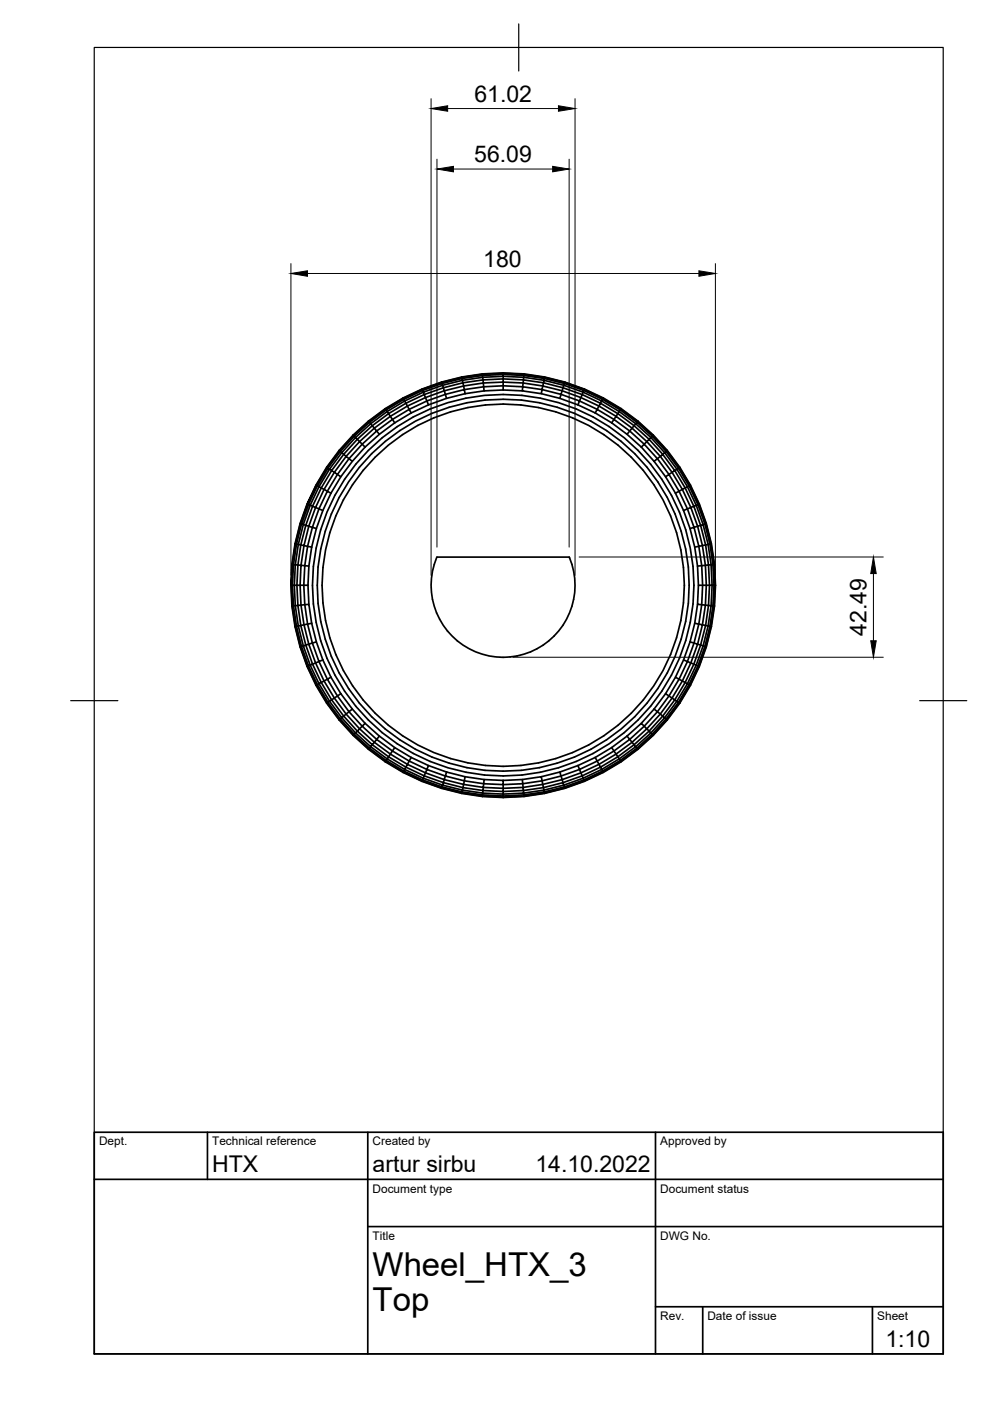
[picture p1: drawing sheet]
<svg xmlns="http://www.w3.org/2000/svg" width="210mm" height="297mm" viewBox="0 0 210 297" stroke-linecap="round" stroke-linejoin="round" font-family="sans-serif">
<!-- layer: Visible -->
<g fill="none" stroke="#000" stroke-width=".36">
<path d="M97.9 79.9l-4.3 1.1M97.9 79.9v.1M102.3 79.3l-4.4 .7M102.3 79.3l-4.4 .6M106.7 79.8v-.4l-4.4 .2v-.2l4.4-.3 4.4 .2 4.4 .6M106.7 79.8l-4.4 .2v-.4l-4.3 .6M106.7 79.1v.3l4.4 .2-.1 .4M106.7 79.1l-4.4 .2M106.7 79.1l4.4 .2M106.7 79.8v1.2M106.7 79.8l4.3 .2M111 80l4.3 .6 .1-.4 4.3 1.1"/>
<path d="M111 80v.5l-4.3-.2-4.3 .2 .1 .7M111.1 79.4l4.4 .6-.1 .2-4.3-.6zM69.3 99.1l-2.2 3.8-2 4 1.9-4M69.3 99.1l-2.3 3.8 .3 .1M71.9 95.5l-2.6 3.6M72 95.6l.2 .1-2.7 3.6-.2-.2zM73.4 96.8l.6 .4-2.5 3.4-.6-.5zM74.7 97.8l-2.4 3.3M74.9 92.3l-3 3.2M75.4 92.8l.4 .3-2.9 3.2-2.6 3.5-.4-.3 2.6-3.5zM77.4 94.8l-1.2-1.2-2.8 3.2-1.2-1.1M77.4 94.8l-2.7 3-.7-.6"/>
<path d="M78.1 89.3l-3.2 3 .5 .5 3.2-3M78.1 89.3l-3.2 3M78.6 89.8l.3 .5 3.5-2.6 .4 .6-3.4 2.5-.5-.5-3.1 2.8 .4 .5 3.2-2.8 .5 .6-3.1 2.8-2.8 3M80.4 92.1l-3 2.7M81.7 86.6l-3.5 2.8 .1 .1-3.2 3-2.9 3.2M81.7 86.6l-3.6 2.7M81.9 86.9l-3.6 2.6 .3 .3M81.9 86.9l.2 .4M82.1 87.3l-3.5 2.5M85.5 84.4l-3.8 2.3 .2 .2M85.5 84.4l-3.8 2.2M85.6 84.7l.2 .3-3.7 2.3"/>
<path d="M85.6 84.7l-3.7 2.2M86.1 85.5l-3.7 2.2-.3-.4M86.1 85.5l.3 .6M86.4 86.1l-3.6 2.2 .4 .6-3.3 2.5 .5 .7 3.3-2.5M87.2 87.6l-.4-.8-3.6 2.1 .5 .7M87.2 87.6l-3.5 2M89.5 82.5l-4 1.9M90.8 85.8l-.3-.8-3.7 1.8-.4-.7M90.8 85.8l-3.6 1.8M93.6 81l-4.1 1.5-4 2 .1 .2M93.6 81l-4.1 1.6 .1 .2-4 1.9M93.7 81.3l.1 .4-4.1 1.4 .2 .6-3.8 1.8"/>
<path d="M93.7 81.3l-4.1 1.5 .1 .3-3.9 1.9 .3 .5M97.9 80l-4.3 1.1 .1 .2M97.9 80l.1 .2M98 80.2v.4l-4.2 1.1 .2 .5 4.1-1 .2 .6 4.2-.6M98 80.2l-4.3 1.1M98 80.6l4.3-.6 .1 .5-4.3 .7zM98.6 83.5l-3.9 1-3.9 1.3M98.6 83.5l-.2-.9-4 1-3.9 1.4-.6-1.3 4.1-1.5 .2 .7-4 1.4-3.8 1.8M102.5 81.2l.1 .8M102.6 82l-4.2 .6-.1-.8-4.1 1.1 .5 1.6M102.6 82v.9M102.6 82.9l-4 .6"/>
<path d="M106.7 81l4.2 .2 .1-.7 4.2 .7M106.7 81v.8l-4.1 .2M106.7 82.7l-4.1 .2M106.7 81l-4.2 .2M106.7 82.7l4 .2M114.8 83.5l3.9 1 3.8 1.3M115.2 81.2l-.4 2.3-4.1-.6 .1-.9 4.1 .6 4.1 1 .2-.7-4.1-1.1-4.2-.6-.1 .8-4.1-.2v.9M115.2 81.2l.1-.6 4.2 1.1 4.1 1.4M115.2 81.2l4.2 1 .3-.9M115.5 80l4.2 1.1v.2M115.5 80l4.3 1 4.1 1.5M118.7 84.5l.3-.9 3.9 1.4-.4 .8"/>
<path d="M119.4 82.2l4 1.5-.2 .6 3.8 1.8-.4 .7-3.7-1.8 .3-.7-4-1.4zM119.7 81.3l4.1 1.5-.2 .3M119.8 81l4.1 1.5M122.5 85.8l3.7 1.8M123.6 83.1l4 1.9-.3 .5-3.9-1.8zM123.9 82.5l4 1.9M126.2 87.6l.4-.8 3.6 2.1 .4-.6 3.4 2.5 .5-.5-3.5-2.6M126.2 87.6l3.5 2M127.3 85.5l3.7 2.2-.4 .6-3.6-2.2zM127.9 84.4l3.8 2.3-.2 .2-3.7-2.2 .1-.2-4-1.9-.1 .2 4 1.9-.2 .3 3.7 2.3-.3 .4M127.9 84.4l3.8 2.2M130.2 88.9l3.3 2.5 3.1 2.8 .5-.6-3.1-2.8-1.1 1.3-3.2-2.5z"/>
<path d="M131.7 86.6l3.6 2.7M131.7 86.6l3.5 2.8M132.9 92.1l3.1 2.7M134.8 89.8l-.3 .5 3.1 2.8 .4-.3 2.9 3.2 .3-.3M134.8 89.8l3.2 3 .3-.3 2.9 3.2M134.8 89.8l.2-.3 3.3 3 .2-.2 2.9 3.3M135.2 89.4l-.2 .1-3.5-2.6-.2 .4 3.5 2.5M135.2 89.4l3.3 2.9M135.3 89.3l-.1 .1M135.3 89.3l3.2 3M136 94.8l.6-.6 2.8 3 .6-.4-2.9-3.2 .5-.5 2.9 3.2 .4-.3 2.6 3.5 .3-.2 2.3 3.7-.3 .2M136 94.8l2.7 3"/>
<path d="M138.5 92.3l3 3.2M138.7 97.8l.7-.6 2.4 3.4 .7-.5 2.2 3.7 .6-.4M138.7 97.8l2.4 3.3M141.2 95.7l2.6 3.6 .2-.2 2.4 3.8M141.4 95.6l2.7 3.5M141.4 95.6l-.2 .1M141.5 95.5l2.6 3.6M141.5 95.5l-.1 .1M144.1 99.1l2.3 3.8M61.9 119.7l-.2 4.4zM62.5 115.3h.1M62.5 115.3l-.6 4.4"/>
<path d="M62.6 115.3l-.6 4.4h.2l.7-4.3 .9 .1-.6 4.3-.6-.1-.2 4.4h1.2l.2 4.2M63.6 111l-1 4.3M63.8 119.9h.8l-.2 4.2h-.8zM65.1 106.9l-1.5 4.1-1.1 4.3M65.5 111.6l-1 4.1-.7-.2 1-4.1-.5-.2-1.1 4.2-.6 4.3h-.4l-.2 4.4h.4l.2 4.3h-.4l-.2-4.3h-.2l.2 4.4 .2-.1 .7 4.4M65.5 111.6l.7 .2-1 4-.7-.1-.7 4.2-.6-.1-.3 4.3 .3 4.3M66.1 116l-.6 4-.9-.1M66.1 116l-.9-.2-.6 4.1M66.3 107.3l.6 .3-1.4 4-.7-.2zM67.1 112.1l-1 3.9M67.3 103l2.2-3.7 .4 .2-2.3 3.7-1.8 3.9 .5 .2 1.8-3.9M67.3 103l-1.9 4 .4 .1-1.5 4.1-.4-.1 1.5-4.1-.2-.1-1.5 4.1 .2 .1-1 4.3-.3-.1"/>
<path d="M67.3 103l.8 .4M68.1 103.4l.6 .4-1.8 3.8 .7 .3 1.8-3.8 .8 .5M68.1 103.4l2.2-3.6 .6 .3-2.2 3.7 .7 .3 2.1-3.5 .8 .5-2.1 3.5M68.5 108.2l-.9-.3-1.4 3.9 .9 .3M70.2 104.6l-1.7 3.6-1.4 3.9M92.6 118.1h28.1a15.3 15.3 0 0 1-14 21.3 15.3 15.3 0 0 1-14.1-21.3zM141.1 101.1l.7-.5 2.2 3.5 .7-.3 1.8 3.8 .6-.3 1.4 4.1 .6-.2 1 4.2M141.1 101.1l2.1 3.5M143.2 104.6l.8-.5 1.8 3.8M143.2 104.6l1.7 3.6M144.9 108.2l1.4 3.9M145.3 103.4l1.8 3.9 .5-.2 1.5 4.1 .4-.1 1 4.3"/>
<path d="M145.8 107.9l1.4 3.9 .7-.2M145.8 107.9l.7-.3 1.4 4M145.8 103.2l1.8 3.9 .4-.1 1.5 4.1 .2-.1M145.8 103.2l-2.3-3.7-1 .6-2.5-3.3 .5-.5 2.6 3.5 2.2 3.6M145.8 107.9l-.9 .3M145.8 103.2l-.5 .2M146.3 112.1l1 3.9 .6 4M146.3 112.1l.9-.3 1 4 .7-.1 .7 4.2 .6-.1M146.4 102.9l1.9 4M147.3 116l.9-.2 .6 4.1M147.9 111.6l1 4.1 .7-.2 .6 4.3M147.9 111.6l.6-.2 1.1 4.1 .5-.1"/>
<path d="M148.3 106.9l-2-4-.2 .1 1.9 4 .2-.1 1.5 4.1M148.3 106.9l1.5 4.1M148.8 119.9l.2 4.2h.8l-.2 4.2 .6 .1-.6 4.2 .5 .1-1 4.2 .4 .1-1.5 4.2M148.8 119.9h.8l.2 4.2h.6M148.8 119.9l-.9 .1M149.7 111l1 4.3 .7 4.4h-.2M149.7 111l1.1 4.3 .7 4.4M150.1 115.4l.7 4.3M150.2 119.8l.2 4.3M150.5 115.4h-.4M150.5 115.4l.7 4.3M150.8 119.7l.2 4.4h-.6"/>
<path d="M150.8 119.7l-.6 .1M150.8 115.3l-.3 .1M151.2 119.7l.2 4.4h-.4l-.2 4.3h.4l-.7 4.4h.2l-.9 4.3M151.2 119.7h-.4M151.5 119.7l.2 4.4M61.7 124.1l.2 4.4 .6 4.3M61.9 128.5l.6 4.3M62.5 132.8l1.1 4.3 1.6 4.2M62.9 132.8h-.3l1.1 4.3 .2-.1 1.5 4.2 .4-.2 1.8 4 1.1-.6M63.2 128.4h-.6l.6 4.3M63.2 128.4l.6 4.2M63.2 132.7l1.1 4.2-.4 .1-1-4.2"/>
<path d="M63.2 132.7l-.3 .1M63.6 137.1l1.6 4.2M63.8 132.6l1 4.2 .7-.2 1.4 4 .7-.3 1.8 3.7-.7 .4M63.8 132.6l-.6 .1M63.8 128.3l.7 4.2-.7 .1M63.8 128.3l1.7-.2 .6 4.1M63.8 128.3l-.6 .1M64.3 136.9l.5-.1 1.5 4-.5 .2zM65.2 132.3l-.7 .2 1 4.1 .7-.3M65.2 132.3l1 4M65.3 124.1h-.9l.2 4.1 .6 4.1M65.3 124.1l.2 4"/>
<path d="M65.5 120l-.2 4.1M66.1 132.2l1 3.9M66.1 132.2l-.9 .1M66.2 136.3l1.4 4 .9-.4M66.2 136.3l.9-.2 1.4 3.8M68.5 139.9l1.7 3.7M146.3 136.1l1.6 .5-1.4 4 .6 .2M146.3 136.1l-1.4 3.8M147.3 132.2l.9 .1-1 4-1.4 4M147.3 132.2l-1 3.9M147.9 128.1l-.6 4.1M147.9 120l.2 4.1"/>
<path d="M148.1 124.1h.9l-.2 4.1-.9-.1zM148.8 128.2l-.6 4.1 .7 .2-1 4.1 1.2 .3-1.5 4.1 .4 .2M148.8 128.2l.8 .1-.7 4.2 .7 .1-1.1 4.2-1.4 4M149.8 137.1l-1.5 4.2M150.4 124.1l-.2 4.3h.6l-.7 4.3 .4 .1-1 4.2 .2 .1-1.4 4.2M150.8 132.8l-1 4.3M151.4 124.1h.2l-.2 4.4-.2-.1zM151.5 128.5l-.7 4.3M151.7 124.1l-.2 4.4M65.1 141.3l1.9 4M65.2 141.3l1.9 4 .2-.2 2.2 3.8-.2 .1M65.2 141.3l.2-.1 1.9 3.9 .3-.1 2.3 3.7"/>
<path d="M66.3 140.8l1.8 3.9 2.2 3.7 2.6 3.4 .5-.4 2.8 3.1 .6-.5-2.8-3.1-.6 .5-2.5-3.4M66.3 140.8l.6-.2 1.8 3.8M67 145.3l2.3 3.7M67 145.3l2.3 3.8M68.7 144.4l2.2 3.6M69.3 149.1l2.6 3.5M69.3 149l2.7 3.6 2.9 3.2 .2-.1M69.3 149v.1M69.9 148.7l2.6 3.5 .4-.4 2.9 3.2-.7 .7M69.9 148.7l-.4 .2 2.7 3.5 .3-.2 2.9 3.2 3.2 2.9 .3-.4 3.5 2.6 .4-.6 3.6 2.2 .4-.7M70.2 143.6l-.8 .4 2.1 3.6 .8-.5M70.2 143.6l2.1 3.5"/>
<path d="M70.9 148l.6-.4 2.5 3.3 .7-.6M70.9 148l-1 .7M71.9 152.6l.3-.2 2.9 3.3M71.9 152.6l3 3.3M72.3 147.1l2.4 3.2M74.7 150.3l2.7 3.1M74.9 155.9l3.2 3M74.9 155.9l3.3 2.9M75.1 155.7l3.2 2.9 .3-.3 3.5 2.6-.2 .3 3.7 2.3M76.2 154.5l3.2 2.9-.5 .5-3.1-2.9zM77.4 153.4l3 2.7 3.3 2.4M77.4 153.4l-.6 .6 3.1 2.8 .5-.7"/>
<path d="M78.1 158.9l3.6 2.6M78.2 158.8l-.1 .1M78.3 158.6l3.6 2.6-.2 .2-3.5-2.6zM79.4 157.4l.5-.6 3.3 2.4M79.4 157.4l3.4 2.5 .4-.7M83.2 159.2l.5-.7 3.5 2.1M83.2 159.2l3.6 2.2M129.7 158.5l-3.5 2.1M129.7 158.5l.5 .7M130.2 159.2l-3.6 2.2 .4 .7-3.8 1.8M132.9 156.1l.6 .7-3.3 2.4M132.9 156.1l3.1-2.7 .6 .6-3.1 2.8 .5 .6"/>
<path d="M132.9 156.1l-3.2 2.4M134 157.4l-3.4 2.5-.4-.7M134 157.4l.5 .5-3.5 2.6M135.3 158.9a44.7 44.7 0 0 1-15.5 8.2M135.3 158.9l-3.6 2.5-.2-.2 3.5-2.6 .2 .2 3.3-3-.2-.1-3.3 2.9-.2-.3 3.2-2.9-.4-.4-3.1 2.9 .3 .4-3.5 2.6-3.7 2.2 .2 .4 3.7-2.3-.5-.7M138.5 155.9l-3.2 3M138.7 150.3l1.3 1.1-2.9 3.1 .5 .5 2.9-3.2M138.7 150.3l-2.7 3.1M140.5 151.8l.4 .4-2.9 3.2 .3 .3 2.9-3.3M141.1 147.1l.7 .5-2.4 3.3-2.8 3.1 .5 .5-3.1 2.9M141.1 147.1l2.1-3.5 .8 .4-2.2 3.6 1.3 .8-2.6 3.4M141.1 147.1l-2.4 3.2"/>
<path d="M141.2 152.4l.2 .2M141.4 152.6l-2.9 3.3M141.4 152.6h.1M141.5 152.6l-3 3.3M144.1 149.1l-2.6 3.5M144.7 144.4l.6 .3-2.2 3.7 .4 .3-2.6 3.5 .3 .2M144.7 144.4l-2.2 3.6-2.5 3.4 .5 .4M145.8 140.3l-.9-.4-1.7 3.7M145.8 140.3l.7 .3-1.8 3.8M145.8 140.3l-1.8 3.7 .7 .4M146.4 145.3l-2.3 3.8M147.1 140.8l-1.8 3.9 .5 .3-2.3 3.7 .3 .2-2.6 3.5"/>
<path d="M147.1 140.8l.5 .2-1.8 4 .3 .1-2.3 3.8 .2 .1-2.6 3.6M148 141.2l-1.9 3.9 .2 .2-2.2 3.8M148 141.2l.2 .1-1.8 4M148.3 141.3l-1.9 4M81.7 161.5l3.8 2.2 .1-.2M81.7 161.5l3.8 2.3M82.4 160.5l3.7 2.2-.3 .4-3.7-2.2zM85.5 163.8l4 1.8M85.5 163.8l4 1.9M85.6 163.5l4 1.9 4.1 1.4-.1 .3-4.1-1.5M85.6 163.5l.2-.4 3.9 1.9M87.2 160.6l3.6 1.7-.3 .8-3.7-1.7"/>
<path d="M87.2 160.6l-.4 .8M89.5 165.7l4.1 1.4M89.5 165.6v.1M89.7 165l4.1 1.5-.1 .3 4.3 1.1M89.7 165l-.2 .6M89.9 164.5l4.1 1.4 .2-.6 4.1 1 .1-.7 4.2 .6-.1 .7-4.2-.6-.2 .7 4.3 .6 .1-.7 4.2 .2M89.9 164.5l-.2 .5M90.2 163.9l-3.8-1.8-.3 .6 3.8 1.8M90.2 163.9l-.3 .6M90.5 163.1l3.9 1.4-.2 .8-4-1.4zM90.8 162.3l3.9 1.4M93.6 167.1l4.3 1 .1-.2"/>
<path d="M93.6 167.1l4.3 1.1M94 165.9l4.1 1.1-.1 .5-4.2-1zM94.7 163.7l3.9 1-.2 .9-4-1.1zM97.9 168.2l4.4 .7M98 167.5v.4M98.6 164.7l4 .6M102.3 168.9l4.4 .2M102.6 165.3l4.1 .2v.9l-4.1-.2zM106.7 167.1v.7l-4.3-.2-.1 .6-4.3-.7M106.7 167.1l4.2-.2 .1 .7-4.3 .2v.6l-4.4-.2v.3l-4.3-.6M106.7 168.8l4.4-.3v.3l-4.4 .2zM110.7 165.3l4.1-.6 .1 .9-4.1 .6z"/>
<path d="M110.7 165.3l-4 .2M110.8 166.2l-4.1 .2v.7M111 168.2l4.3-.7-.1-.5 4.2-1.1 .1 .6-4.2 1 .1 .4-4.3 .6zM111.1 168.8v.1M114.8 164.7l3.9-1 .3 .8-4.1 1.1 .2 .7-4.2 .6-.1-.7M115.5 168.2l-4.4 .7-4.4 .2M115.5 168.2l-4.4 .6M119.8 167.1l-4.3 1.1M122.5 162.3l-3.8 1.4M123.2 163.9l-.3-.8-3.9 1.4 .2 .8-4.1 1 .1 .7-4.2 .6v.6l-4.3 .2v.4l-4.4-.3v.3l-4.4-.6M123.8 165.4l4-1.9 .1 .2-4 1.9zM123.9 165.7l-4.2 1.4v-.3l4.1-1.4-.2-.4-4.1 1.5 .2 .3-4.3 1.1 .1 .2 4.3-1"/>
<path d="M126.2 160.6l.4 .8-3.7 1.7-.4-.8M126.2 160.6l-3.7 1.7M131 160.5l-.4-.6-3.6 2.2 .3 .6-3.9 1.8-4 1.4-.2-.6 4-1.4M131 160.5l-3.7 2.2 .3 .4-4 1.9-.4-1.1M131.7 161.5l-3.8 2.3"/>
<circle cx="106.7" cy="124.1" r="40.4"/>
<circle cx="106.7" cy="124.1" r="38.4"/>
<circle cx="106.7" cy="124.1" r="39.4"/>
</g>
<!-- layer: Border -->
<path d="M20 10.1h180v276.9h-180zM110 5.1v10M15 148.6h10M195 148.6h10" fill="none" stroke="#000" stroke-width=".25"/>
<!-- layer: TitleBlock -->
<path d="M20 240.1h180v46.9h-180zM20 250h180M44 240.1v9.9M78 240.1v46.9M139 240.1v46.9M78 260.1h122M139 277.1h61M149 277.1v9.9M185 277.1v9.9" fill="none" stroke="#000" stroke-width=".36"/>
<!-- layer: Dimensions -->
<path d="M91.4 20.9v101.1M92.6 33.7v82.3M94.9 23h23.5M96.1 35.8h21.1M120.7 33.7v82.3M121.9 20.9v101.1M61.7 55.9v66.1M65.2 58h83M151.7 55.9v66.1M122.8 118.1h64.5M108.8 139.3h78.5M185.2 121.6v14.3" fill="none" stroke="#000" stroke-width=".21"/>
<path d="M91.4 23l3.5-.6v1.2zM92.6 35.8l3.5-.5v1.1zM117.2 35.3l3.5 .5-3.5 .6zM118.4 22.4l3.5 .6-3.5 .6zM61.7 58l3.5-.6v1.2zM148.2 57.4l3.5 .6-3.5 .6zM184.6 135.9h1.2l-.6 3.4zM185.2 118.1l.6 3.5h-1.2z" fill="#000" stroke="#000" stroke-width=".21"/>
<g font-size="7">
<text x="79" y="270.6">Wheel_HTX_3</text>
<text x="79" y="278.1">Top</text>
</g>
<g font-size="4.9">
<text x="100.6" y="21.6">61.02</text>
<text x="100.5" y="34.4">56.09</text>
<text x="102.4" y="56.5">180</text>
<text x="183.7" y="134.8" transform="rotate(-90 183.7 134.8)">42.49</text>
<text x="45" y="248.5">HTX</text>
<text x="79" y="248.5">artur sirbu</text>
<text x="113.5" y="248.5">14.10.2022</text>
<text x="187.7" y="285.7">1:10</text>
</g>
<g font-size="2.5">
<text x="21" y="242.9">Dept.</text>
<text x="45" y="242.9">Technical reference</text>
<text x="79" y="242.9">Created by</text>
<text x="140" y="242.9">Approved by</text>
<text x="79" y="252.8">Document type</text>
<text x="140" y="252.8">Document status</text>
<text x="79" y="262.9">Title</text>
<text x="140" y="262.9">DWG No.</text>
<text x="140" y="279.9">Rev.</text>
<text x="150" y="279.9">Date of issue</text>
<text x="186" y="279.9">Sheet</text>
</g>
</svg>
